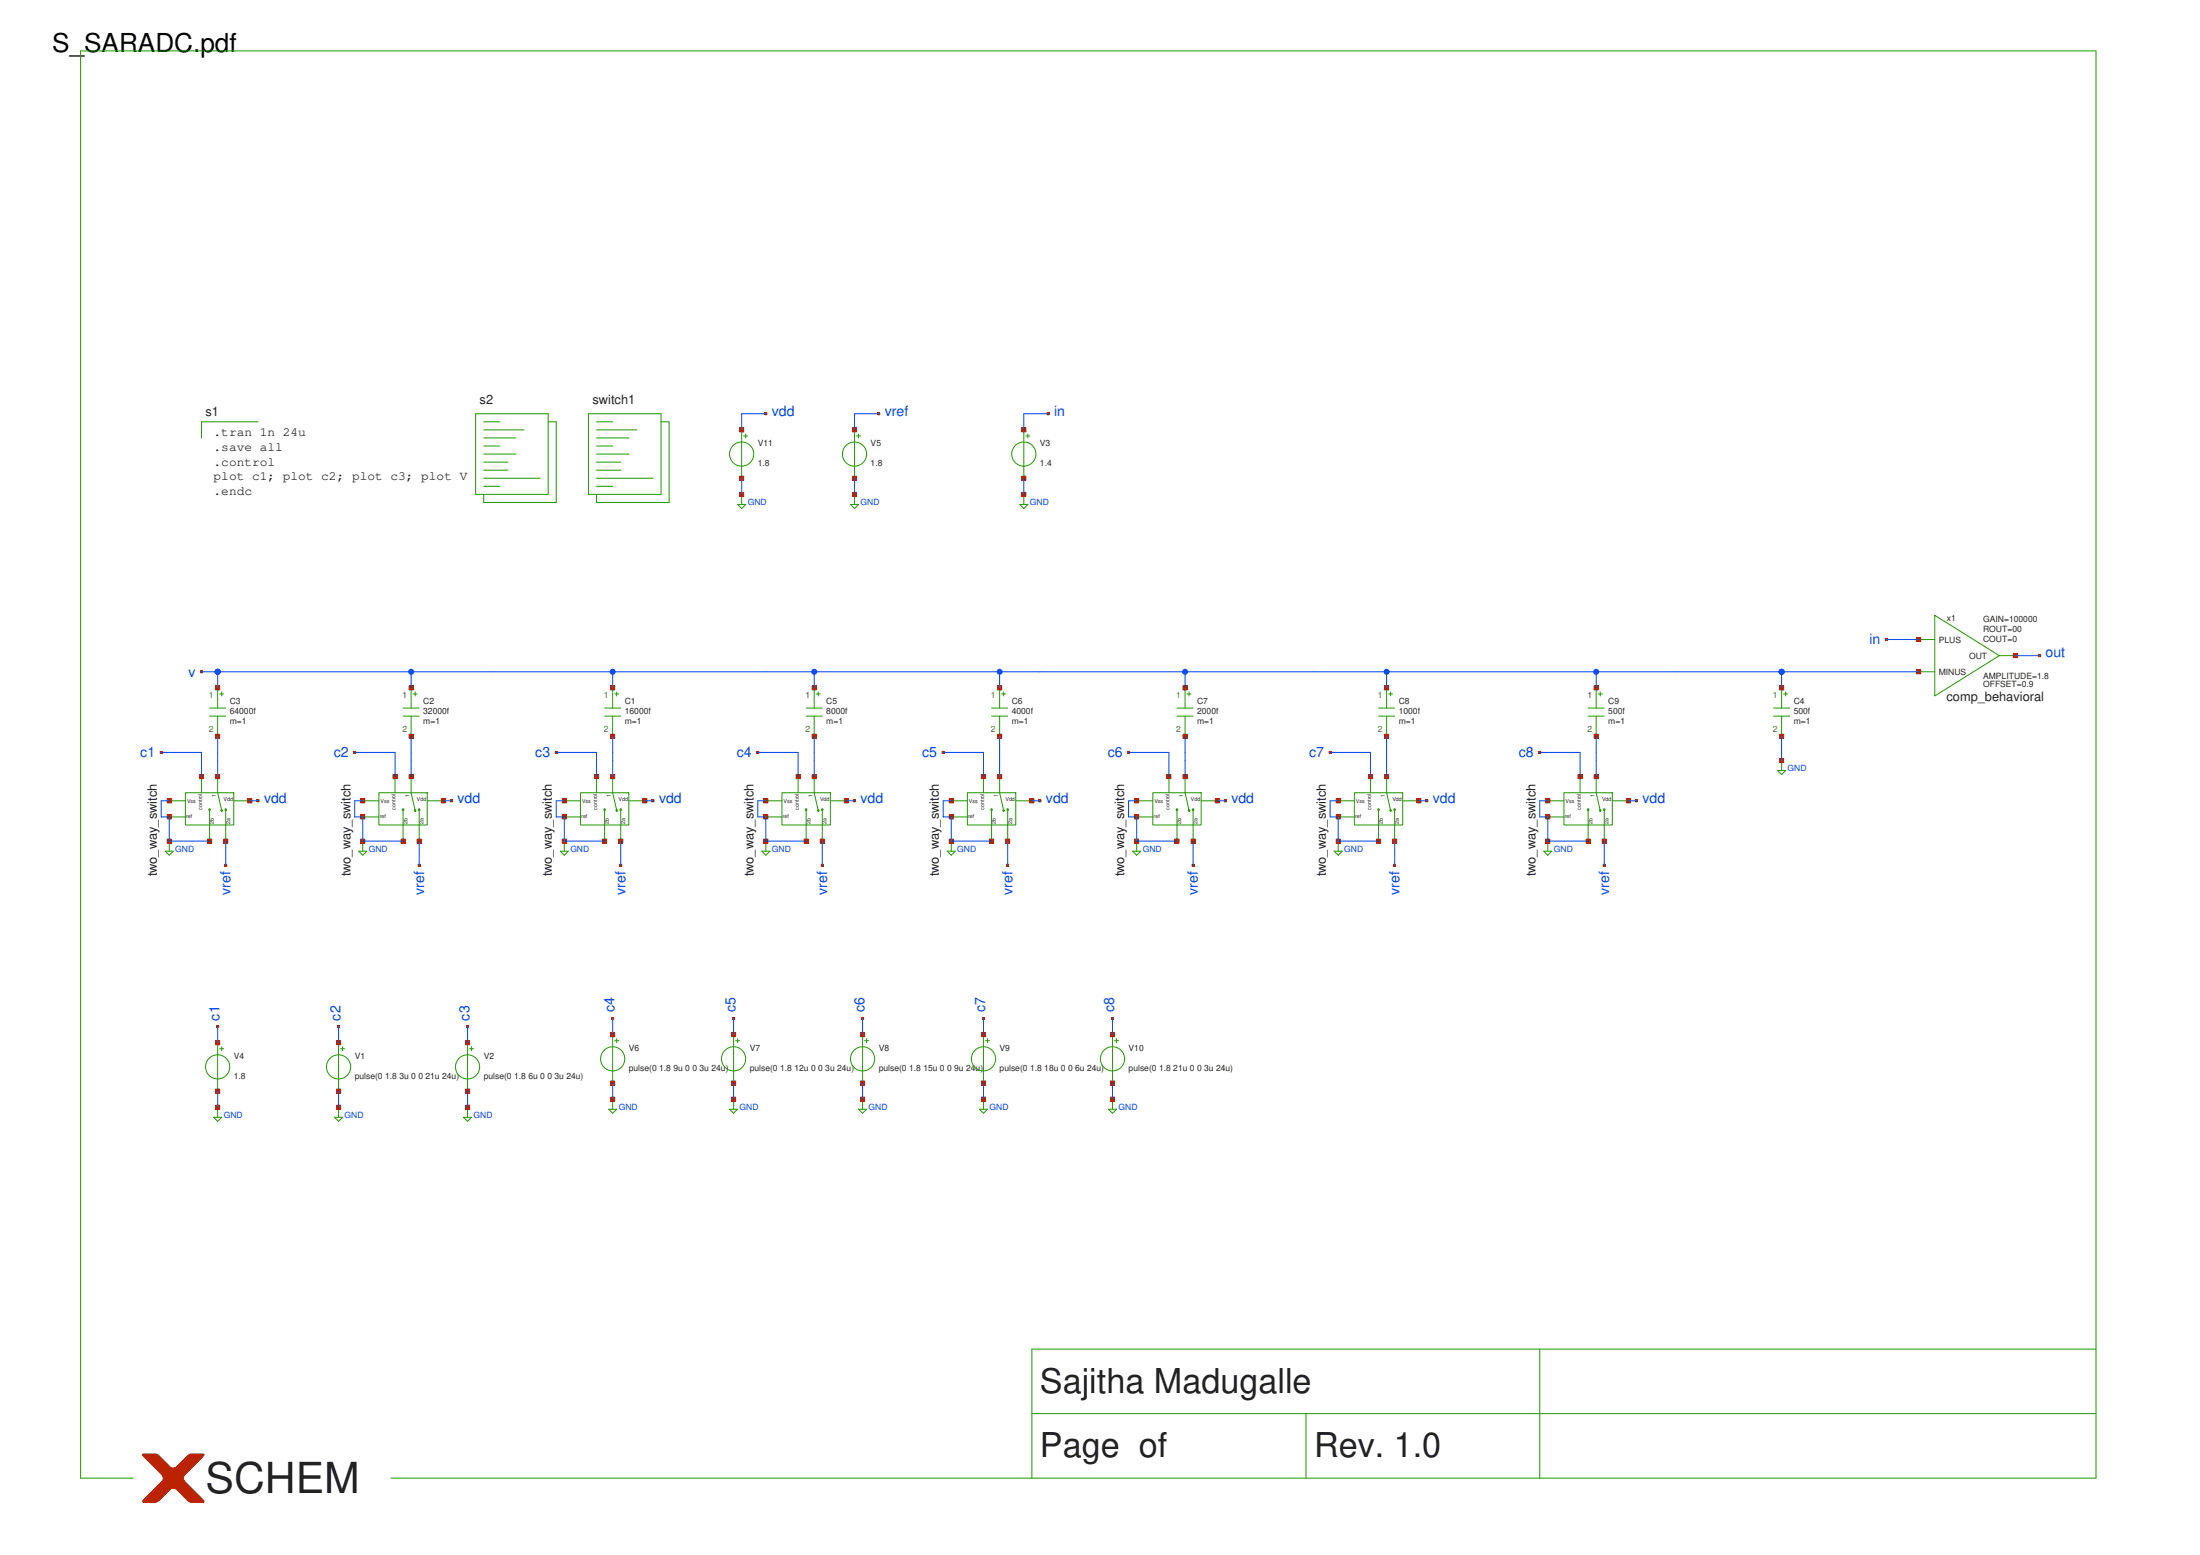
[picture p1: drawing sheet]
<svg xmlns="http://www.w3.org/2000/svg" width="297mm" height="210mm" viewBox="0 0 297 210" stroke-linecap="round" stroke-linejoin="round" font-family="sans-serif">
<g fill="none" stroke="#229800" stroke-width=".14">
<path d="M34.8 56.9h-7.6v2.2M64.2 55.9h9.8v10.8h-9.8zM65.3 56.9h2.2M65.3 59.1h4.4M65.3 58h5.4M74 56.9h1.1v10.9h-9.8v-1.1M79.5 55.9h9.8v10.8h-9.8zM80.5 56.9h2.2M80.5 59.1h4.4M80.5 58h5.5M89.3 56.9h1v10.9h-9.8v-1.1M100.1 58v6.6"/>
<path d="M100.4 58.8h.6M100.7 58.6v.5M115.4 58v6.6M115.6 58.8h.6M115.9 58.6v.5M138.2 58v6.6M138.5 58.8h.5M138.8 58.6v.5M65.3 60.2h2.2M65.3 61.3h4.4M65.3 62.4h3.3M65.3 63.5h3.3"/>
<path d="M65.3 64.6h7.6M65.3 65.6h2.2M80.5 60.2h2.2M80.5 61.3h4.4M80.5 62.4h3.3M80.5 63.5h3.3M80.5 64.6h7.7M80.5 65.6h2.2M99.6 68.1h1.1l-.6 .5zM100.1 66.7v1.4M114.8 68.1h1.1l-.5 .5zM115.4 66.7v1.4"/>
<path d="M137.7 68.1h1.1l-.6 .5zM138.2 66.7v1.4M28.3 95.6h2.2M28.3 96.7h2.2M29.4 92.9v2.7M29.4 96.7v2.7M29.7 93.7h.5M29.9 93.4v.5M54.4 95.6h2.2M54.4 96.7h2.2M55.5 92.9v2.7M55.5 96.7v2.7"/>
<path d="M55.8 93.7h.5M56.1 93.4v.5M81.6 95.6h2.2M81.6 96.7h2.2M82.7 92.9v2.7M82.7 96.7v2.7M83 93.7h.5M83.3 93.4v.5M108.8 95.6h2.2M108.8 96.7h2.2M109.9 92.9v2.7M109.9 96.7v2.7"/>
<path d="M110.2 93.7h.5M110.5 93.4v.5M133.9 95.6h2.2M133.9 96.7h2.2M135 92.9v2.7M135 96.7v2.7M135.2 93.7h.6M135.5 93.4v.5M158.9 95.6h2.2M158.9 96.7h2.2M160 92.9v2.7M160 96.7v2.7"/>
<path d="M160.3 93.7h.5M160.5 93.4v.5M186.1 95.6h2.2M186.1 96.7h2.2M187.2 92.9v2.7M187.2 96.7v2.7M187.5 93.7h.5M187.8 93.4v.5M214.4 95.6h2.2M214.4 96.7h2.2M215.5 92.9v2.7M215.5 96.7v2.7"/>
<path d="M215.8 93.7h.5M216.1 93.4v.5M239.5 95.6h2.1M239.5 96.7h2.1M240.5 92.9v2.7M240.5 96.7v2.7M240.8 93.7h.6M241.1 93.4v.5M259.1 86.3h2.1M259.1 90.7h2.1M261.2 83.1l8.7 5.4-8.7 5.4zM269.9 88.5h2.2"/>
<path d="M22.3 114.9h1.1l-.5 .5zM22.9 108.1h2.1M22.9 110.3h2.1M22.9 113.5v1.4M25 107h6.6v4.4h-6.6zM27.2 104.8v2.2M28.3 109.2v4.3M29.4 104.8v2.2l.5 2.4M30.5 109.2v4.3M31.6 108.1h2.1M48.4 114.9h1.1l-.5 .5zM49 108.1h2.2"/>
<path d="M49 110.3h2.2M49 113.5v1.4M51.2 107h6.5v4.4h-6.5zM53.3 104.8v2.2M54.4 109.2v4.3M55.5 104.8v2.2l.6 2.4M56.6 109.2v4.3M57.7 108.1h2.2M75.6 114.9h1.1l-.5 .5zM76.2 108.1h2.2M76.2 110.3h2.2M76.2 113.5v1.4"/>
<path d="M78.4 107h6.5v4.4h-6.5zM80.5 104.8v2.2M81.6 109.2v4.3M82.7 104.8v2.2l.6 2.4M83.8 109.2v4.3M84.9 108.1h2.2M102.9 114.9h1l-.5 .5zM103.4 108.1h2.2M103.4 110.3h2.2M103.4 113.5v1.4M105.6 107h6.5v4.4h-6.5zM107.8 104.8v2.2"/>
<path d="M108.8 109.2v4.3M109.9 104.8v2.2l.6 2.4M111 109.2v4.3M112.1 108.1h2.2M127.9 114.9h1.1l-.6 .5zM128.4 108.1h2.2M128.4 110.3h2.2M128.4 113.5v1.4M130.6 107h6.5v4.4h-6.5zM132.8 104.8v2.2M133.9 109.2v4.3M135 104.8v2.2l.5 2.4"/>
<path d="M136.1 109.2v4.3M137.1 108.1h2.2M152.9 114.9h1.1l-.5 .5zM153.5 108.1h2.1M153.5 110.3h2.1M153.5 113.5v1.4M155.6 107h6.6v4.4h-6.6zM157.8 104.8v2.2M158.9 109.2v4.3M160 104.8v2.2l.5 2.4M161.1 109.2v4.3M162.2 108.1h2.2"/>
<path d="M180.1 114.9h1.1l-.5 .5zM180.7 108.1h2.2M180.7 110.3h2.2M180.7 113.5v1.4M182.9 107h6.5v4.4h-6.5zM185 104.8v2.2M186.1 109.2v4.3M187.2 104.8v2.2l.6 2.4M188.3 109.2v4.3M189.4 108.1h2.2M208.4 114.9h1.1l-.5 .5zM209 108.1h2.2"/>
<path d="M209 110.3h2.2M209 113.5v1.4M211.2 107h6.5v4.4h-6.5zM213.3 104.8v2.2M214.4 109.2v4.3M215.5 104.8v2.2l.6 2.4M216.6 109.2v4.3M217.7 108.1h2.2M240 104h1.1l-.6 .6zM240.5 102.7v1.3M82.7 139.7v6.5M99 139.7v6.5"/>
<path d="M116.5 139.7v6.5M132.8 139.7v6.5M150.2 139.7v6.5M28.8 150.8h1.1l-.5 .6zM29.4 140.8v6.5M29.4 149.5v1.3M29.7 141.6h.5M29.9 141.3v.5M45.2 150.8h1.1l-.6 .6zM45.7 140.8v6.5M45.7 149.5v1.3M46 141.6h.5"/>
<path d="M46.3 141.3v.5M62.6 150.8h1.1l-.6 .6zM63.1 140.8v6.5M63.1 149.5v1.3M63.4 141.6h.5M63.7 141.3v.5M82.2 149.7h1.1l-.6 .6zM82.7 148.4v1.3M83 140.5h.5M83.3 140.2v.6M98.5 149.7h1.1l-.6 .6zM99 148.4v1.3"/>
<path d="M99.3 140.5h.6M99.6 140.2v.6M115.9 149.7h1.1l-.5 .6zM116.5 148.4v1.3M116.7 140.5h.6M117 140.2v.6M132.2 149.7h1.1l-.5 .6zM132.8 148.4v1.3M133.1 140.5h.5M133.3 140.2v.6M149.7 149.7h1.1l-.6 .6zM150.2 148.4v1.3"/>
<path d="M150.5 140.5h.5M150.8 140.2v.6M18 199.5h-7.1v-192.6h272.1v192.6h-230.2M139.3 190.8h143.7M176.3 190.8v8.7M207.9 182.1v17.4M283 182.1h-143.7v17.4"/>
<circle cx="100.1" cy="61.3" r="1.63"/>
<circle cx="115.4" cy="61.3" r="1.63"/>
<circle cx="138.2" cy="61.3" r="1.63"/>
<circle cx="28.3" cy="109.3" r=".11"/>
<circle cx="29.9" cy="109.4" r=".11"/>
<circle cx="30.5" cy="109.3" r=".11"/>
<circle cx="54.4" cy="109.3" r=".11"/>
<circle cx="56.1" cy="109.4" r=".11"/>
<circle cx="56.6" cy="109.3" r=".11"/>
<circle cx="81.6" cy="109.3" r=".11"/>
<circle cx="83.3" cy="109.4" r=".11"/>
<circle cx="83.8" cy="109.3" r=".11"/>
<circle cx="108.8" cy="109.3" r=".11"/>
<circle cx="110.5" cy="109.4" r=".11"/>
<circle cx="111" cy="109.3" r=".11"/>
<circle cx="133.9" cy="109.3" r=".11"/>
<circle cx="135.5" cy="109.4" r=".11"/>
<circle cx="136.1" cy="109.3" r=".11"/>
<circle cx="158.9" cy="109.3" r=".11"/>
<circle cx="160.5" cy="109.4" r=".11"/>
<circle cx="161.1" cy="109.3" r=".11"/>
<circle cx="186.1" cy="109.3" r=".11"/>
<circle cx="187.8" cy="109.4" r=".11"/>
<circle cx="188.3" cy="109.3" r=".11"/>
<circle cx="214.4" cy="109.3" r=".11"/>
<circle cx="216.1" cy="109.4" r=".11"/>
<circle cx="216.6" cy="109.3" r=".11"/>
<circle cx="29.4" cy="144" r="1.63"/>
<circle cx="45.7" cy="144" r="1.63"/>
<circle cx="63.1" cy="144" r="1.63"/>
<circle cx="82.7" cy="142.9" r="1.63"/>
<circle cx="99" cy="142.9" r="1.63"/>
<circle cx="116.5" cy="142.9" r="1.63"/>
<circle cx="132.8" cy="142.9" r="1.63"/>
<circle cx="150.2" cy="142.9" r="1.63"/>
</g>
<path d="M258.8 86.1h.5v.5h-.5z" fill="none" stroke="#ba2200" stroke-width=".14"/>
<path d="M258.8 86.1h.5v.5h-.5z" fill="#ba2200"/>
<path d="M258.8 90.4h.5v.6h-.5z" fill="none" stroke="#ba2200" stroke-width=".14"/>
<path d="M258.8 90.4h.5v.6h-.5z" fill="#ba2200"/>
<path d="M271.8 88.2h.6v.6h-.6z" fill="none" stroke="#ba2200" stroke-width=".14"/>
<path d="M271.8 88.2h.6v.6h-.6z" fill="#ba2200"/>
<path d="M275.2 88.4h.3v.2h-.3z" fill="none" stroke="#ba2200" stroke-width=".14"/>
<path d="M275.2 88.4h.3v.2h-.3z" fill="#ba2200"/>
<path d="M138 57.8h.5v.5h-.5z" fill="none" stroke="#ba2200" stroke-width=".14"/>
<path d="M138 57.8h.5v.5h-.5z" fill="#ba2200"/>
<path d="M138 64.3h.5v.5h-.5z" fill="none" stroke="#ba2200" stroke-width=".14"/>
<path d="M138 64.3h.5v.5h-.5z" fill="#ba2200"/>
<path d="M29.1 140.5h.6v.5h-.6z" fill="none" stroke="#ba2200" stroke-width=".14"/>
<path d="M29.1 140.5h.6v.5h-.6z" fill="#ba2200"/>
<path d="M29.1 147h.6v.6h-.6z" fill="none" stroke="#ba2200" stroke-width=".14"/>
<path d="M29.1 147h.6v.6h-.6z" fill="#ba2200"/>
<path d="M138 66.5h.5v.5h-.5z" fill="none" stroke="#ba2200" stroke-width=".14"/>
<path d="M138 66.5h.5v.5h-.5z" fill="#ba2200"/>
<path d="M29.1 149.2h.6v.5h-.6z" fill="none" stroke="#ba2200" stroke-width=".14"/>
<path d="M29.1 149.2h.6v.5h-.6z" fill="#ba2200"/>
<path d="M254.6 86.2h.2v.3h-.2z" fill="none" stroke="#ba2200" stroke-width=".14"/>
<path d="M254.6 86.2h.2v.3h-.2z" fill="#ba2200"/>
<path d="M55.2 92.6h.6v.5h-.6z" fill="none" stroke="#ba2200" stroke-width=".14"/>
<path d="M55.2 92.6h.6v.5h-.6z" fill="#ba2200"/>
<path d="M55.2 99.1h.6v.6h-.6z" fill="none" stroke="#ba2200" stroke-width=".14"/>
<path d="M55.2 99.1h.6v.6h-.6z" fill="#ba2200"/>
<path d="M29.1 92.6h.6v.5h-.6z" fill="none" stroke="#ba2200" stroke-width=".14"/>
<path d="M29.1 92.6h.6v.5h-.6z" fill="#ba2200"/>
<path d="M29.1 99.1h.6v.6h-.6z" fill="none" stroke="#ba2200" stroke-width=".14"/>
<path d="M29.1 99.1h.6v.6h-.6z" fill="#ba2200"/>
<path d="M240.3 92.6h.5v.5h-.5z" fill="none" stroke="#ba2200" stroke-width=".14"/>
<path d="M240.3 92.6h.5v.5h-.5z" fill="#ba2200"/>
<path d="M240.3 99.1h.5v.6h-.5z" fill="none" stroke="#ba2200" stroke-width=".14"/>
<path d="M240.3 99.1h.5v.6h-.5z" fill="#ba2200"/>
<path d="M141.4 55.7h.2v.3h-.2z" fill="none" stroke="#ba2200" stroke-width=".14"/>
<path d="M141.4 55.7h.2v.3h-.2z" fill="#ba2200"/>
<path d="M29.3 138.4h.2v.3h-.2z" fill="none" stroke="#ba2200" stroke-width=".14"/>
<path d="M29.3 138.4h.2v.3h-.2z" fill="#ba2200"/>
<path d="M21.6 101.4h.3v.3h-.3z" fill="none" stroke="#ba2200" stroke-width=".14"/>
<path d="M21.6 101.4h.3v.3h-.3z" fill="#ba2200"/>
<path d="M45.4 140.5h.6v.5h-.6z" fill="none" stroke="#ba2200" stroke-width=".14"/>
<path d="M45.4 140.5h.6v.5h-.6z" fill="#ba2200"/>
<path d="M45.4 147h.6v.6h-.6z" fill="none" stroke="#ba2200" stroke-width=".14"/>
<path d="M45.4 147h.6v.6h-.6z" fill="#ba2200"/>
<path d="M45.4 149.2h.6v.5h-.6z" fill="none" stroke="#ba2200" stroke-width=".14"/>
<path d="M45.4 149.2h.6v.5h-.6z" fill="#ba2200"/>
<path d="M45.6 138.4h.2v.3h-.2z" fill="none" stroke="#ba2200" stroke-width=".14"/>
<path d="M45.6 138.4h.2v.3h-.2z" fill="#ba2200"/>
<path d="M47.8 101.4h.2v.3h-.2z" fill="none" stroke="#ba2200" stroke-width=".14"/>
<path d="M47.8 101.4h.2v.3h-.2z" fill="#ba2200"/>
<path d="M62.9 140.5h.5v.5h-.5z" fill="none" stroke="#ba2200" stroke-width=".14"/>
<path d="M62.9 140.5h.5v.5h-.5z" fill="#ba2200"/>
<path d="M62.9 147h.5v.6h-.5z" fill="none" stroke="#ba2200" stroke-width=".14"/>
<path d="M62.9 147h.5v.6h-.5z" fill="#ba2200"/>
<path d="M62.9 149.2h.5v.5h-.5z" fill="none" stroke="#ba2200" stroke-width=".14"/>
<path d="M62.9 149.2h.5v.5h-.5z" fill="#ba2200"/>
<path d="M63 138.4h.3v.3h-.3z" fill="none" stroke="#ba2200" stroke-width=".14"/>
<path d="M63 138.4h.3v.3h-.3z" fill="#ba2200"/>
<path d="M115.1 57.8h.5v.5h-.5z" fill="none" stroke="#ba2200" stroke-width=".14"/>
<path d="M115.1 57.8h.5v.5h-.5z" fill="#ba2200"/>
<path d="M115.1 64.3h.5v.5h-.5z" fill="none" stroke="#ba2200" stroke-width=".14"/>
<path d="M115.1 64.3h.5v.5h-.5z" fill="#ba2200"/>
<path d="M115.1 66.5h.5v.5h-.5z" fill="none" stroke="#ba2200" stroke-width=".14"/>
<path d="M115.1 66.5h.5v.5h-.5z" fill="#ba2200"/>
<path d="M118.5 55.7h.3v.3h-.3z" fill="none" stroke="#ba2200" stroke-width=".14"/>
<path d="M118.5 55.7h.3v.3h-.3z" fill="#ba2200"/>
<path d="M27.1 90.5h.2v.3h-.2z" fill="none" stroke="#ba2200" stroke-width=".14"/>
<path d="M27.1 90.5h.2v.3h-.2z" fill="#ba2200"/>
<path d="M240.3 102.4h.5v.5h-.5z" fill="none" stroke="#ba2200" stroke-width=".14"/>
<path d="M240.3 102.4h.5v.5h-.5z" fill="#ba2200"/>
<path d="M82.4 139.4h.6v.5h-.6z" fill="none" stroke="#ba2200" stroke-width=".14"/>
<path d="M82.4 139.4h.6v.5h-.6z" fill="#ba2200"/>
<path d="M82.4 145.9h.6v.6h-.6z" fill="none" stroke="#ba2200" stroke-width=".14"/>
<path d="M82.4 145.9h.6v.6h-.6z" fill="#ba2200"/>
<path d="M82.4 148.1h.6v.5h-.6z" fill="none" stroke="#ba2200" stroke-width=".14"/>
<path d="M82.4 148.1h.6v.5h-.6z" fill="#ba2200"/>
<path d="M82.6 137.3h.3v.3h-.3z" fill="none" stroke="#ba2200" stroke-width=".14"/>
<path d="M82.6 137.3h.3v.3h-.3z" fill="#ba2200"/>
<path d="M98.8 139.4h.5v.5h-.5z" fill="none" stroke="#ba2200" stroke-width=".14"/>
<path d="M98.8 139.4h.5v.5h-.5z" fill="#ba2200"/>
<path d="M98.8 145.9h.5v.6h-.5z" fill="none" stroke="#ba2200" stroke-width=".14"/>
<path d="M98.8 145.9h.5v.6h-.5z" fill="#ba2200"/>
<path d="M98.8 148.1h.5v.5h-.5z" fill="none" stroke="#ba2200" stroke-width=".14"/>
<path d="M98.8 148.1h.5v.5h-.5z" fill="#ba2200"/>
<path d="M98.9 137.3h.3v.3h-.3z" fill="none" stroke="#ba2200" stroke-width=".14"/>
<path d="M98.9 137.3h.3v.3h-.3z" fill="#ba2200"/>
<path d="M116.2 139.4h.5v.5h-.5z" fill="none" stroke="#ba2200" stroke-width=".14"/>
<path d="M116.2 139.4h.5v.5h-.5z" fill="#ba2200"/>
<path d="M116.2 145.9h.5v.6h-.5z" fill="none" stroke="#ba2200" stroke-width=".14"/>
<path d="M116.2 145.9h.5v.6h-.5z" fill="#ba2200"/>
<path d="M116.2 148.1h.5v.5h-.5z" fill="none" stroke="#ba2200" stroke-width=".14"/>
<path d="M116.2 148.1h.5v.5h-.5z" fill="#ba2200"/>
<path d="M116.3 137.3h.3v.3h-.3z" fill="none" stroke="#ba2200" stroke-width=".14"/>
<path d="M116.3 137.3h.3v.3h-.3z" fill="#ba2200"/>
<path d="M132.5 139.4h.6v.5h-.6z" fill="none" stroke="#ba2200" stroke-width=".14"/>
<path d="M132.5 139.4h.6v.5h-.6z" fill="#ba2200"/>
<path d="M132.5 145.9h.6v.6h-.6z" fill="none" stroke="#ba2200" stroke-width=".14"/>
<path d="M132.5 145.9h.6v.6h-.6z" fill="#ba2200"/>
<path d="M132.5 148.1h.6v.5h-.6z" fill="none" stroke="#ba2200" stroke-width=".14"/>
<path d="M132.5 148.1h.6v.5h-.6z" fill="#ba2200"/>
<path d="M132.7 137.3h.2v.3h-.2z" fill="none" stroke="#ba2200" stroke-width=".14"/>
<path d="M132.7 137.3h.2v.3h-.2z" fill="#ba2200"/>
<path d="M149.9 139.4h.6v.5h-.6z" fill="none" stroke="#ba2200" stroke-width=".14"/>
<path d="M149.9 139.4h.6v.5h-.6z" fill="#ba2200"/>
<path d="M149.9 145.9h.6v.6h-.6z" fill="none" stroke="#ba2200" stroke-width=".14"/>
<path d="M149.9 145.9h.6v.6h-.6z" fill="#ba2200"/>
<path d="M149.9 148.1h.6v.5h-.6z" fill="none" stroke="#ba2200" stroke-width=".14"/>
<path d="M149.9 148.1h.6v.5h-.6z" fill="#ba2200"/>
<path d="M150.1 137.3h.2v.3h-.2z" fill="none" stroke="#ba2200" stroke-width=".14"/>
<path d="M150.1 137.3h.2v.3h-.2z" fill="#ba2200"/>
<path d="M29.1 104.6h.6v.5h-.6z" fill="none" stroke="#ba2200" stroke-width=".14"/>
<path d="M29.1 104.6h.6v.5h-.6z" fill="#ba2200"/>
<path d="M33.5 107.8h.5v.6h-.5z" fill="none" stroke="#ba2200" stroke-width=".14"/>
<path d="M33.5 107.8h.5v.6h-.5z" fill="#ba2200"/>
<path d="M26.9 104.6h.6v.5h-.6z" fill="none" stroke="#ba2200" stroke-width=".14"/>
<path d="M26.9 104.6h.6v.5h-.6z" fill="#ba2200"/>
<path d="M22.6 110h.5v.5h-.5z" fill="none" stroke="#ba2200" stroke-width=".14"/>
<path d="M22.6 110h.5v.5h-.5z" fill="#ba2200"/>
<path d="M30.2 113.3h.5v.5h-.5z" fill="none" stroke="#ba2200" stroke-width=".14"/>
<path d="M30.2 113.3h.5v.5h-.5z" fill="#ba2200"/>
<path d="M28 113.3h.6v.5h-.6z" fill="none" stroke="#ba2200" stroke-width=".14"/>
<path d="M28 113.3h.6v.5h-.6z" fill="#ba2200"/>
<path d="M22.6 107.8h.5v.6h-.5z" fill="none" stroke="#ba2200" stroke-width=".14"/>
<path d="M22.6 107.8h.5v.6h-.5z" fill="#ba2200"/>
<path d="M99.9 57.8h.5v.5h-.5z" fill="none" stroke="#ba2200" stroke-width=".14"/>
<path d="M99.9 57.8h.5v.5h-.5z" fill="#ba2200"/>
<path d="M99.9 64.3h.5v.5h-.5z" fill="none" stroke="#ba2200" stroke-width=".14"/>
<path d="M99.9 64.3h.5v.5h-.5z" fill="#ba2200"/>
<path d="M99.9 66.5h.5v.5h-.5z" fill="none" stroke="#ba2200" stroke-width=".14"/>
<path d="M99.9 66.5h.5v.5h-.5z" fill="#ba2200"/>
<path d="M103.3 55.7h.2v.3h-.2z" fill="none" stroke="#ba2200" stroke-width=".14"/>
<path d="M103.3 55.7h.2v.3h-.2z" fill="#ba2200"/>
<path d="M34.7 108h.3v.2h-.3z" fill="none" stroke="#ba2200" stroke-width=".14"/>
<path d="M34.7 108h.3v.2h-.3z" fill="#ba2200"/>
<path d="M30.3 116.7h.3v.2h-.3z" fill="none" stroke="#ba2200" stroke-width=".14"/>
<path d="M30.3 116.7h.3v.2h-.3z" fill="#ba2200"/>
<path d="M55.2 104.6h.6v.5h-.6z" fill="none" stroke="#ba2200" stroke-width=".14"/>
<path d="M55.2 104.6h.6v.5h-.6z" fill="#ba2200"/>
<path d="M59.6 107.8h.5v.6h-.5z" fill="none" stroke="#ba2200" stroke-width=".14"/>
<path d="M59.6 107.8h.5v.6h-.5z" fill="#ba2200"/>
<path d="M53.1 104.6h.5v.5h-.5z" fill="none" stroke="#ba2200" stroke-width=".14"/>
<path d="M53.1 104.6h.5v.5h-.5z" fill="#ba2200"/>
<path d="M48.7 110h.6v.5h-.6z" fill="none" stroke="#ba2200" stroke-width=".14"/>
<path d="M48.7 110h.6v.5h-.6z" fill="#ba2200"/>
<path d="M56.3 113.3h.6v.5h-.6z" fill="none" stroke="#ba2200" stroke-width=".14"/>
<path d="M56.3 113.3h.6v.5h-.6z" fill="#ba2200"/>
<path d="M54.1 113.3h.6v.5h-.6z" fill="none" stroke="#ba2200" stroke-width=".14"/>
<path d="M54.1 113.3h.6v.5h-.6z" fill="#ba2200"/>
<path d="M48.7 107.8h.6v.6h-.6z" fill="none" stroke="#ba2200" stroke-width=".14"/>
<path d="M48.7 107.8h.6v.6h-.6z" fill="#ba2200"/>
<path d="M60.8 108h.3v.2h-.3z" fill="none" stroke="#ba2200" stroke-width=".14"/>
<path d="M60.8 108h.3v.2h-.3z" fill="#ba2200"/>
<path d="M56.5 116.7h.2v.2h-.2z" fill="none" stroke="#ba2200" stroke-width=".14"/>
<path d="M56.5 116.7h.2v.2h-.2z" fill="#ba2200"/>
<path d="M82.4 92.6h.6v.5h-.6z" fill="none" stroke="#ba2200" stroke-width=".14"/>
<path d="M82.4 92.6h.6v.5h-.6z" fill="#ba2200"/>
<path d="M82.4 99.1h.6v.6h-.6z" fill="none" stroke="#ba2200" stroke-width=".14"/>
<path d="M82.4 99.1h.6v.6h-.6z" fill="#ba2200"/>
<path d="M75 101.4h.2v.3h-.2z" fill="none" stroke="#ba2200" stroke-width=".14"/>
<path d="M75 101.4h.2v.3h-.2z" fill="#ba2200"/>
<path d="M82.4 104.6h.6v.5h-.6z" fill="none" stroke="#ba2200" stroke-width=".14"/>
<path d="M82.4 104.6h.6v.5h-.6z" fill="#ba2200"/>
<path d="M86.8 107.8h.5v.6h-.5z" fill="none" stroke="#ba2200" stroke-width=".14"/>
<path d="M86.8 107.8h.5v.6h-.5z" fill="#ba2200"/>
<path d="M80.3 104.6h.5v.5h-.5z" fill="none" stroke="#ba2200" stroke-width=".14"/>
<path d="M80.3 104.6h.5v.5h-.5z" fill="#ba2200"/>
<path d="M75.9 110h.6v.5h-.6z" fill="none" stroke="#ba2200" stroke-width=".14"/>
<path d="M75.9 110h.6v.5h-.6z" fill="#ba2200"/>
<path d="M83.5 113.3h.6v.5h-.6z" fill="none" stroke="#ba2200" stroke-width=".14"/>
<path d="M83.5 113.3h.6v.5h-.6z" fill="#ba2200"/>
<path d="M81.4 113.3h.5v.5h-.5z" fill="none" stroke="#ba2200" stroke-width=".14"/>
<path d="M81.4 113.3h.5v.5h-.5z" fill="#ba2200"/>
<path d="M75.9 107.8h.6v.6h-.6z" fill="none" stroke="#ba2200" stroke-width=".14"/>
<path d="M75.9 107.8h.6v.6h-.6z" fill="#ba2200"/>
<path d="M88 108h.3v.2h-.3z" fill="none" stroke="#ba2200" stroke-width=".14"/>
<path d="M88 108h.3v.2h-.3z" fill="#ba2200"/>
<path d="M83.7 116.7h.2v.2h-.2z" fill="none" stroke="#ba2200" stroke-width=".14"/>
<path d="M83.7 116.7h.2v.2h-.2z" fill="#ba2200"/>
<path d="M109.7 92.6h.5v.5h-.5z" fill="none" stroke="#ba2200" stroke-width=".14"/>
<path d="M109.7 92.6h.5v.5h-.5z" fill="#ba2200"/>
<path d="M109.7 99.1h.5v.6h-.5z" fill="none" stroke="#ba2200" stroke-width=".14"/>
<path d="M109.7 99.1h.5v.6h-.5z" fill="#ba2200"/>
<path d="M102.2 101.4h.3v.3h-.3z" fill="none" stroke="#ba2200" stroke-width=".14"/>
<path d="M102.2 101.4h.2v.3h-.2z" fill="#ba2200"/>
<path d="M109.7 104.6h.5v.5h-.5z" fill="none" stroke="#ba2200" stroke-width=".14"/>
<path d="M109.7 104.6h.5v.5h-.5z" fill="#ba2200"/>
<path d="M114 107.8h.6v.6h-.6z" fill="none" stroke="#ba2200" stroke-width=".14"/>
<path d="M114 107.8h.6v.6h-.6z" fill="#ba2200"/>
<path d="M107.5 104.6h.5v.5h-.5z" fill="none" stroke="#ba2200" stroke-width=".14"/>
<path d="M107.5 104.6h.5v.5h-.5z" fill="#ba2200"/>
<path d="M103.1 110h.6v.5h-.6z" fill="none" stroke="#ba2200" stroke-width=".14"/>
<path d="M103.1 110h.6v.5h-.6z" fill="#ba2200"/>
<path d="M110.7 113.3h.6v.5h-.6z" fill="none" stroke="#ba2200" stroke-width=".14"/>
<path d="M110.7 113.3h.6v.5h-.6z" fill="#ba2200"/>
<path d="M108.6 113.3h.5v.5h-.5z" fill="none" stroke="#ba2200" stroke-width=".14"/>
<path d="M108.6 113.3h.5v.5h-.5z" fill="#ba2200"/>
<path d="M103.1 107.8h.6v.6h-.6z" fill="none" stroke="#ba2200" stroke-width=".14"/>
<path d="M103.1 107.8h.6v.6h-.6z" fill="#ba2200"/>
<path d="M115.2 108h.3v.2h-.3z" fill="none" stroke="#ba2200" stroke-width=".14"/>
<path d="M115.2 108h.3v.2h-.3z" fill="#ba2200"/>
<path d="M110.9 116.7h.3v.2h-.3z" fill="none" stroke="#ba2200" stroke-width=".14"/>
<path d="M110.9 116.7h.3v.2h-.3z" fill="#ba2200"/>
<path d="M134.7 92.6h.5v.5h-.5z" fill="none" stroke="#ba2200" stroke-width=".14"/>
<path d="M134.7 92.6h.5v.5h-.5z" fill="#ba2200"/>
<path d="M134.7 99.1h.5v.6h-.5z" fill="none" stroke="#ba2200" stroke-width=".14"/>
<path d="M134.7 99.1h.5v.6h-.5z" fill="#ba2200"/>
<path d="M127.2 101.4h.3v.3h-.3z" fill="none" stroke="#ba2200" stroke-width=".14"/>
<path d="M127.2 101.4h.3v.3h-.3z" fill="#ba2200"/>
<path d="M134.7 104.6h.5v.5h-.5z" fill="none" stroke="#ba2200" stroke-width=".14"/>
<path d="M134.7 104.6h.5v.5h-.5z" fill="#ba2200"/>
<path d="M139 107.8h.6v.6h-.6z" fill="none" stroke="#ba2200" stroke-width=".14"/>
<path d="M139 107.8h.6v.6h-.6z" fill="#ba2200"/>
<path d="M132.5 104.6h.6v.5h-.6z" fill="none" stroke="#ba2200" stroke-width=".14"/>
<path d="M132.5 104.6h.6v.5h-.6z" fill="#ba2200"/>
<path d="M128.2 110h.5v.5h-.5z" fill="none" stroke="#ba2200" stroke-width=".14"/>
<path d="M128.2 110h.5v.5h-.5z" fill="#ba2200"/>
<path d="M135.8 113.3h.5v.5h-.5z" fill="none" stroke="#ba2200" stroke-width=".14"/>
<path d="M135.8 113.3h.5v.5h-.5z" fill="#ba2200"/>
<path d="M133.6 113.3h.6v.5h-.6z" fill="none" stroke="#ba2200" stroke-width=".14"/>
<path d="M133.6 113.3h.6v.5h-.6z" fill="#ba2200"/>
<path d="M128.2 107.8h.5v.6h-.5z" fill="none" stroke="#ba2200" stroke-width=".14"/>
<path d="M128.2 107.8h.5v.6h-.5z" fill="#ba2200"/>
<path d="M140.3 108h.2v.2h-.2z" fill="none" stroke="#ba2200" stroke-width=".14"/>
<path d="M140.3 108h.2v.2h-.2z" fill="#ba2200"/>
<path d="M135.9 116.7h.3v.2h-.3z" fill="none" stroke="#ba2200" stroke-width=".14"/>
<path d="M135.9 116.7h.3v.2h-.3z" fill="#ba2200"/>
<path d="M159.7 92.6h.6v.5h-.6z" fill="none" stroke="#ba2200" stroke-width=".14"/>
<path d="M159.7 92.6h.6v.5h-.6z" fill="#ba2200"/>
<path d="M159.7 99.1h.6v.6h-.6z" fill="none" stroke="#ba2200" stroke-width=".14"/>
<path d="M159.7 99.1h.6v.6h-.6z" fill="#ba2200"/>
<path d="M152.2 101.4h.3v.3h-.3z" fill="none" stroke="#ba2200" stroke-width=".14"/>
<path d="M152.2 101.4h.3v.3h-.3z" fill="#ba2200"/>
<path d="M159.7 104.6h.6v.5h-.6z" fill="none" stroke="#ba2200" stroke-width=".14"/>
<path d="M159.7 104.6h.6v.5h-.6z" fill="#ba2200"/>
<path d="M164.1 107.8h.5v.6h-.5z" fill="none" stroke="#ba2200" stroke-width=".14"/>
<path d="M164.1 107.8h.5v.6h-.5z" fill="#ba2200"/>
<path d="M157.6 104.6h.5v.5h-.5z" fill="none" stroke="#ba2200" stroke-width=".14"/>
<path d="M157.6 104.6h.5v.5h-.5z" fill="#ba2200"/>
<path d="M153.2 110h.5v.5h-.5z" fill="none" stroke="#ba2200" stroke-width=".14"/>
<path d="M153.2 110h.5v.5h-.5z" fill="#ba2200"/>
<path d="M160.8 113.3h.6v.5h-.6z" fill="none" stroke="#ba2200" stroke-width=".14"/>
<path d="M160.8 113.3h.6v.5h-.6z" fill="#ba2200"/>
<path d="M158.6 113.3h.6v.5h-.6z" fill="none" stroke="#ba2200" stroke-width=".14"/>
<path d="M158.6 113.3h.6v.5h-.6z" fill="#ba2200"/>
<path d="M153.2 107.8h.5v.6h-.5z" fill="none" stroke="#ba2200" stroke-width=".14"/>
<path d="M153.2 107.8h.5v.6h-.5z" fill="#ba2200"/>
<path d="M165.3 108h.3v.2h-.3z" fill="none" stroke="#ba2200" stroke-width=".14"/>
<path d="M165.3 108h.3v.2h-.3z" fill="#ba2200"/>
<path d="M161 116.7h.2v.2h-.2z" fill="none" stroke="#ba2200" stroke-width=".14"/>
<path d="M161 116.7h.2v.2h-.2z" fill="#ba2200"/>
<path d="M186.9 92.6h.6v.5h-.6z" fill="none" stroke="#ba2200" stroke-width=".14"/>
<path d="M186.9 92.6h.6v.5h-.6z" fill="#ba2200"/>
<path d="M186.9 99.1h.6v.6h-.6z" fill="none" stroke="#ba2200" stroke-width=".14"/>
<path d="M186.9 99.1h.6v.6h-.6z" fill="#ba2200"/>
<path d="M179.5 101.4h.2v.3h-.2z" fill="none" stroke="#ba2200" stroke-width=".14"/>
<path d="M179.5 101.4h.2v.3h-.2z" fill="#ba2200"/>
<path d="M186.9 104.6h.6v.5h-.6z" fill="none" stroke="#ba2200" stroke-width=".14"/>
<path d="M186.9 104.6h.6v.5h-.6z" fill="#ba2200"/>
<path d="M191.3 107.8h.5v.6h-.5z" fill="none" stroke="#ba2200" stroke-width=".14"/>
<path d="M191.3 107.8h.5v.6h-.5z" fill="#ba2200"/>
<path d="M184.8 104.6h.5v.5h-.5z" fill="none" stroke="#ba2200" stroke-width=".14"/>
<path d="M184.8 104.6h.5v.5h-.5z" fill="#ba2200"/>
<path d="M180.4 110h.6v.5h-.6z" fill="none" stroke="#ba2200" stroke-width=".14"/>
<path d="M180.4 110h.6v.5h-.6z" fill="#ba2200"/>
<path d="M188 113.3h.6v.5h-.6z" fill="none" stroke="#ba2200" stroke-width=".14"/>
<path d="M188 113.3h.6v.5h-.6z" fill="#ba2200"/>
<path d="M185.9 113.3h.5v.5h-.5z" fill="none" stroke="#ba2200" stroke-width=".14"/>
<path d="M185.9 113.3h.5v.5h-.5z" fill="#ba2200"/>
<path d="M180.4 107.8h.6v.6h-.6z" fill="none" stroke="#ba2200" stroke-width=".14"/>
<path d="M180.4 107.8h.6v.6h-.6z" fill="#ba2200"/>
<path d="M192.5 108h.3v.2h-.3z" fill="none" stroke="#ba2200" stroke-width=".14"/>
<path d="M192.5 108h.3v.2h-.3z" fill="#ba2200"/>
<path d="M188.2 116.7h.2v.2h-.2z" fill="none" stroke="#ba2200" stroke-width=".14"/>
<path d="M188.2 116.7h.2v.2h-.2z" fill="#ba2200"/>
<path d="M215.2 92.6h.6v.5h-.6z" fill="none" stroke="#ba2200" stroke-width=".14"/>
<path d="M215.2 92.6h.6v.5h-.6z" fill="#ba2200"/>
<path d="M215.2 99.1h.6v.6h-.6z" fill="none" stroke="#ba2200" stroke-width=".14"/>
<path d="M215.2 99.1h.6v.6h-.6z" fill="#ba2200"/>
<path d="M207.8 101.4h.2v.3h-.2z" fill="none" stroke="#ba2200" stroke-width=".14"/>
<path d="M207.8 101.4h.2v.3h-.2z" fill="#ba2200"/>
<path d="M215.2 104.6h.6v.5h-.6z" fill="none" stroke="#ba2200" stroke-width=".14"/>
<path d="M215.2 104.6h.6v.5h-.6z" fill="#ba2200"/>
<path d="M219.6 107.8h.5v.6h-.5z" fill="none" stroke="#ba2200" stroke-width=".14"/>
<path d="M219.6 107.8h.5v.6h-.5z" fill="#ba2200"/>
<path d="M213.1 104.6h.5v.5h-.5z" fill="none" stroke="#ba2200" stroke-width=".14"/>
<path d="M213.1 104.6h.5v.5h-.5z" fill="#ba2200"/>
<path d="M208.7 110h.6v.5h-.6z" fill="none" stroke="#ba2200" stroke-width=".14"/>
<path d="M208.7 110h.6v.5h-.6z" fill="#ba2200"/>
<path d="M216.3 113.3h.6v.5h-.6z" fill="none" stroke="#ba2200" stroke-width=".14"/>
<path d="M216.3 113.3h.6v.5h-.6z" fill="#ba2200"/>
<path d="M214.2 113.3h.5v.5h-.5z" fill="none" stroke="#ba2200" stroke-width=".14"/>
<path d="M214.2 113.3h.5v.5h-.5z" fill="#ba2200"/>
<path d="M208.7 107.8h.6v.6h-.6z" fill="none" stroke="#ba2200" stroke-width=".14"/>
<path d="M208.7 107.8h.6v.6h-.6z" fill="#ba2200"/>
<path d="M220.8 108h.3v.2h-.3z" fill="none" stroke="#ba2200" stroke-width=".14"/>
<path d="M220.8 108h.3v.2h-.3z" fill="#ba2200"/>
<path d="M216.5 116.7h.2v.2h-.2z" fill="none" stroke="#ba2200" stroke-width=".14"/>
<path d="M216.5 116.7h.2v.2h-.2z" fill="#ba2200"/>
<path d="M208.7 113.3h.6v.5h-.6z" fill="none" stroke="#ba2200" stroke-width=".14"/>
<path d="M208.7 113.3h.6v.5h-.6z" fill="#ba2200"/>
<path d="M180.4 113.3h.6v.5h-.6z" fill="none" stroke="#ba2200" stroke-width=".14"/>
<path d="M180.4 113.3h.6v.5h-.6z" fill="#ba2200"/>
<path d="M153.2 113.3h.5v.5h-.5z" fill="none" stroke="#ba2200" stroke-width=".14"/>
<path d="M153.2 113.3h.5v.5h-.5z" fill="#ba2200"/>
<path d="M128.2 113.3h.5v.5h-.5z" fill="none" stroke="#ba2200" stroke-width=".14"/>
<path d="M128.2 113.3h.5v.5h-.5z" fill="#ba2200"/>
<path d="M103.1 113.3h.6v.5h-.6z" fill="none" stroke="#ba2200" stroke-width=".14"/>
<path d="M103.1 113.3h.6v.5h-.6z" fill="#ba2200"/>
<path d="M75.9 113.3h.6v.5h-.6z" fill="none" stroke="#ba2200" stroke-width=".14"/>
<path d="M75.9 113.3h.6v.5h-.6z" fill="#ba2200"/>
<path d="M48.7 113.3h.6v.5h-.6z" fill="none" stroke="#ba2200" stroke-width=".14"/>
<path d="M48.7 113.3h.6v.5h-.6z" fill="#ba2200"/>
<path d="M22.6 113.3h.5v.5h-.5z" fill="none" stroke="#ba2200" stroke-width=".14"/>
<g fill="#ba2200">
<path d="M22.6 113.3h.5v.5h-.5z"/>
<path d="M19.3 196.3h1.9l1.8 1.7 .4 .2 .4-.2 1.8-1.7h1.9l-.1 .3-2.4 2.5-.2 .4 .2 .5 2.4 2.4 .1 .3h-1.9l-1.8-1.6-.4-.2-.4 .2-1.8 1.6-1.9 .1 .1-.4 2.4-2.4 .2-.5-.2-.4-2.4-2.5z"/>
</g>
<path d="M19.3 196.3h1.9l1.8 1.7 .4 .2 .4-.2 1.8-1.7h1.9l-.1 .3-2.4 2.5-.2 .4 .2 .5 2.4 2.4 .1 .3h-1.9l-1.8-1.6-.4-.2-.4 .2-1.8 1.6-1.9 .1 .1-.4 2.4-2.4 .2-.5-.2-.4-2.4-2.5z" fill="none" stroke="#ba2200" stroke-width=".14"/>
<g fill="none" stroke="#0044ed" stroke-width=".14">
<path d="M103.4 55.9h-3.3v2.1M118.6 55.9h-3.2v2.1M141.5 55.9h-3.3v2.1M100.1 64.6v2.1M115.4 64.6v2.1M138.2 64.6v2.1M27.2 90.7h231.9M29.4 90.7v2.2M29.4 99.4v5.4M55.5 90.7v2.2M55.5 99.4v5.4M82.7 90.7v2.2"/>
<path d="M82.7 99.4v5.4M109.9 90.7v2.2M109.9 99.4v5.4M135 90.7v2.2M135 99.4v5.4M160 90.7v2.2M160 99.4v5.4M187.2 90.7v2.2M187.2 99.4v5.4M215.5 90.7v2.2M215.5 99.4v5.4M240.5 90.7v2.2"/>
<path d="M240.5 99.4v3.3M254.7 86.3h4.4M272.1 88.5h3.3M21.8 101.6h5.4v3.2M22.9 108.1h-1.1v2.2h1.1v3.2h5.4M30.5 113.5v3.3M33.7 108.1h1.1M47.9 101.6h5.4v3.2M49 108.1h-1.1v2.2h1.1v3.2h5.4M56.6 113.5v3.3M59.9 108.1h1.1M75.1 101.6h5.4v3.2"/>
<path d="M76.2 108.1h-1.1v2.2h1.1v3.2h5.4M83.8 113.5v3.3M87.1 108.1h1.1M102.3 101.6h5.5v3.2M103.4 108.1h-1.1v2.2h1.1v3.2h5.4M111 113.5v3.3M114.3 108.1h1.1M127.3 101.6h5.5v3.2M128.4 108.1h-1.1v2.2h1.1v3.2h5.5M136.1 113.5v3.3M139.3 108.1h1.1M152.4 101.6h5.4v3.2"/>
<path d="M153.5 108.1h-1.1v2.2h1.1v3.2h5.4M161.1 113.5v3.3M164.4 108.1h1M179.6 101.6h5.4v3.2M180.7 108.1h-1.1v2.2h1.1v3.2h5.4M188.3 113.5v3.3M191.6 108.1h1.1M207.9 101.6h5.4v3.2M209 108.1h-1.1v2.2h1.1v3.2h5.4M216.6 113.5v3.3M219.9 108.1h1.1M29.4 138.6v2.2"/>
<path d="M45.7 138.6v2.2M63.1 138.6v2.2M82.7 137.5v2.2M99 137.5v2.2M116.5 137.5v2.2M132.8 137.5v2.2M150.2 137.5v2.2M29.4 147.3v2.2M45.7 147.3v2.2M63.1 147.3v2.2M82.7 146.2v2.2M99 146.2v2.2"/>
<path d="M116.5 146.2v2.2M132.8 146.2v2.2M150.2 146.2v2.2"/>
</g>
<g fill="#0044ed">
<path d="M29 90.5a.4 .4 0 0 1 .5-.2 .4 .4 0 0 1 .3 .4h-.4h.4a.4 .4 0 0 1-.5 .4 .4 .4 0 0 1-.3-.6z"/>
<path d="M82.4 90.5a.4 .4 0 0 1 .4-.2 .4 .4 0 0 1 .3 .4h-.4h.4a.4 .4 0 0 1-.5 .4 .4 .4 0 0 1-.2-.6z"/>
<path d="M55.2 90.5a.4 .4 0 0 1 .4-.2 .4 .4 0 0 1 .3 .4h-.4h.4a.4 .4 0 0 1-.5 .4 .4 .4 0 0 1-.2-.6z"/>
<path d="M134.6 90.5a.4 .4 0 0 1 .5-.2 .4 .4 0 0 1 .3 .4h-.4h.4a.4 .4 0 0 1-.5 .4 .4 .4 0 0 1-.3-.6z"/>
<path d="M109.6 90.5a.4 .4 0 0 1 .4-.2 .4 .4 0 0 1 .3 .4h-.4h.4a.4 .4 0 0 1-.5 .4 .4 .4 0 0 1-.2-.6z"/>
<path d="M159.7 90.5a.4 .4 0 0 1 .4-.2 .4 .4 0 0 1 .3 .4h-.4h.4a.4 .4 0 0 1-.5 .4 .4 .4 0 0 1-.2-.6z"/>
<path d="M215.3 90.3a.4 .4 0 0 1 .6 .4h-.4h.4a.4 .4 0 0 1-.6 .3 .4 .4 0 0 1 0-.7z"/>
<path d="M186.9 90.5a.4 .4 0 0 1 .4-.2 .4 .4 0 0 1 .3 .4h-.4h.4a.4 .4 0 0 1-.5 .4 .4 .4 0 0 1-.2-.6z"/>
<path d="M240.2 90.5a.4 .4 0 0 1 .5-.2 .4 .4 0 0 1 .3 .4h-.5h.5a.4 .4 0 0 1-.6 .4 .4 .4 0 0 1-.2-.6z"/>
</g>
<text font-size="5.8" fill="#222" x="27.8" y="201.5">SCHEM</text>
<g font-size="4.6" fill="#222">
<text x="140.4" y="188">Sajitha Madugalle</text>
<text x="140.4" y="196.7">Page of</text>
<text x="177.4" y="196.7">Rev. 1.0</text>
</g>
<text font-size="3.5" x="7.1" y="7.1">S_SARADC.pdf</text>
<g font-size="1.9" fill="#0044ed">
<text x="104.2" y="56.1">vdd</text>
<text x="119.5" y="56.1">vref</text>
<text x="142.3" y="56.1">in</text>
<text x="252.4" y="87">in</text>
<text x="276.2" y="88.7">out</text>
<text x="25.4" y="91.3">v</text>
<text x="18.9" y="102.2">c1</text>
<text x="45.1" y="102.2">c2</text>
<text x="72.3" y="102.2">c3</text>
<text x="99.5" y="102.2">c4</text>
<text x="124.5" y="102.2">c5</text>
<text x="149.6" y="102.2">c6</text>
<text x="176.8" y="102.2">c7</text>
<text x="205.1" y="102.2">c8</text>
<text x="35.6" y="108.3">vdd</text>
<text x="61.8" y="108.3">vdd</text>
<text x="89" y="108.3">vdd</text>
<text x="116.2" y="108.3">vdd</text>
<text x="141.2" y="108.3">vdd</text>
<text x="166.3" y="108.3">vdd</text>
<text x="193.5" y="108.3">vdd</text>
<text x="221.8" y="108.3">vdd</text>
<text x="31.1" y="120.8" transform="rotate(-90 31.1 120.8)">vref</text>
<text x="57.3" y="120.8" transform="rotate(-90 57.3 120.8)">vref</text>
<text x="84.5" y="120.8" transform="rotate(-90 84.5 120.8)">vref</text>
<text x="111.7" y="120.8" transform="rotate(-90 111.7 120.8)">vref</text>
<text x="136.7" y="120.8" transform="rotate(-90 136.7 120.8)">vref</text>
<text x="161.7" y="120.8" transform="rotate(-90 161.7 120.8)">vref</text>
<text x="189" y="120.8" transform="rotate(-90 189 120.8)">vref</text>
<text x="217.3" y="120.8" transform="rotate(-90 217.3 120.8)">vref</text>
<text x="29.6" y="137.8" transform="rotate(-90 29.6 137.8)">c1</text>
<text x="46" y="137.8" transform="rotate(-90 46 137.8)">c2</text>
<text x="63.4" y="137.8" transform="rotate(-90 63.4 137.8)">c3</text>
<text x="83" y="136.7" transform="rotate(-90 83 136.7)">c4</text>
<text x="99.3" y="136.7" transform="rotate(-90 99.3 136.7)">c5</text>
<text x="116.7" y="136.7" transform="rotate(-90 116.7 136.7)">c6</text>
<text x="133" y="136.7" transform="rotate(-90 133 136.7)">c7</text>
<text x="150.4" y="136.7" transform="rotate(-90 150.4 136.7)">c8</text>
</g>
<g font-size="1.7" fill="#222">
<text x="27.8" y="56.2">s1</text>
<text x="28.8" y="58.9">.tran 1n 24u</text>
<text x="64.8" y="54.5">s2</text>
<text x="80" y="54.5">switch1</text>
<text x="28.8" y="60.9">.save all</text>
<text x="28.8" y="62.9">.control</text>
<text x="28.8" y="64.8">plot c1; plot c2; plot c3; plot V</text>
<text x="28.8" y="66.8">.endc</text>
<text x="262.8" y="94.7">comp_behavioral</text>
<text x="21.2" y="118.3" transform="rotate(-90 21.2 118.3)">two_way_switch</text>
<text x="47.3" y="118.3" transform="rotate(-90 47.3 118.3)">two_way_switch</text>
<text x="74.5" y="118.3" transform="rotate(-90 74.5 118.3)">two_way_switch</text>
<text x="101.7" y="118.3" transform="rotate(-90 101.7 118.3)">two_way_switch</text>
<text x="126.8" y="118.3" transform="rotate(-90 126.8 118.3)">two_way_switch</text>
<text x="151.8" y="118.3" transform="rotate(-90 151.8 118.3)">two_way_switch</text>
<text x="179" y="118.3" transform="rotate(-90 179 118.3)">two_way_switch</text>
<text x="207.3" y="118.3" transform="rotate(-90 207.3 118.3)">two_way_switch</text>
</g>
<g font-size="1.2" fill="#222">
<text x="102.3" y="60.2">V11</text>
<text x="102.3" y="62.9">1.8</text>
<text x="117.6" y="60.2">V5</text>
<text x="117.6" y="62.9">1.8</text>
<text x="140.4" y="60.2">V3</text>
<text x="140.4" y="62.9">1.4</text>
<text x="262.9" y="83.8">x1</text>
<text x="267.8" y="84">GAIN=100000</text>
<text x="261.8" y="86.8">PLUS</text>
<text x="265.9" y="89">OUT</text>
<text x="267.8" y="85.3">ROUT=00</text>
<text x="267.8" y="86.6">COUT=0</text>
<text x="31" y="95">C3</text>
<text x="57.1" y="95">C2</text>
<text x="84.4" y="95">C1</text>
<text x="111.6" y="95">C5</text>
<text x="136.6" y="95">C6</text>
<text x="161.6" y="95">C7</text>
<text x="188.8" y="95">C8</text>
<text x="217.1" y="95">C9</text>
<text x="242.2" y="95">C4</text>
<text x="261.8" y="91.2">MINUS</text>
<text x="267.8" y="91.6">AMPLITUDE=1.8</text>
<text x="267.8" y="92.7">OFFSET=0.9</text>
<text x="31" y="96.4">64000f</text>
<text x="31" y="97.7">m=1</text>
<text x="57.1" y="96.4">32000f</text>
<text x="57.1" y="97.7">m=1</text>
<text x="84.4" y="96.4">16000f</text>
<text x="84.4" y="97.7">m=1</text>
<text x="111.6" y="96.4">8000f</text>
<text x="111.6" y="97.7">m=1</text>
<text x="136.6" y="96.4">4000f</text>
<text x="136.6" y="97.7">m=1</text>
<text x="161.6" y="96.4">2000f</text>
<text x="161.6" y="97.7">m=1</text>
<text x="188.8" y="96.4">1000f</text>
<text x="188.8" y="97.7">m=1</text>
<text x="217.1" y="96.4">500f</text>
<text x="217.1" y="97.7">m=1</text>
<text x="242.2" y="96.4">500f</text>
<text x="242.2" y="97.7">m=1</text>
<text x="31.6" y="142.9">V4</text>
<text x="47.9" y="142.9">V1</text>
<text x="65.3" y="142.9">V2</text>
<text x="84.9" y="141.8">V6</text>
<text x="101.2" y="141.8">V7</text>
<text x="118.6" y="141.8">V8</text>
<text x="135" y="141.8">V9</text>
<text x="152.4" y="141.8">V10</text>
<text x="31.6" y="145.6">1.8</text>
<text x="47.9" y="145.6">pulse(0 1.8 3u 0 0 21u 24u)</text>
<text x="65.3" y="145.6">pulse(0 1.8 6u 0 0 3u 24u)</text>
<text x="84.9" y="144.5">pulse(0 1.8 9u 0 0 3u 24u)</text>
<text x="101.2" y="144.5">pulse(0 1.8 12u 0 0 3u 24u)</text>
<text x="118.6" y="144.5">pulse(0 1.8 15u 0 0 9u 24u)</text>
<text x="135" y="144.5">pulse(0 1.8 18u 0 0 6u 24u)</text>
<text x="152.4" y="144.5">pulse(0 1.8 21u 0 0 3u 24u)</text>
</g>
<g font-size="1.2" fill="#0044ed">
<text x="101" y="68.2">GND</text>
<text x="116.2" y="68.2">GND</text>
<text x="139" y="68.2">GND</text>
<text x="241.4" y="104.1">GND</text>
<text x="23.7" y="115">GND</text>
<text x="49.8" y="115">GND</text>
<text x="77" y="115">GND</text>
<text x="104.2" y="115">GND</text>
<text x="129.3" y="115">GND</text>
<text x="154.3" y="115">GND</text>
<text x="181.5" y="115">GND</text>
<text x="209.8" y="115">GND</text>
<text x="83.5" y="149.8">GND</text>
<text x="99.9" y="149.8">GND</text>
<text x="117.3" y="149.8">GND</text>
<text x="133.6" y="149.8">GND</text>
<text x="151" y="149.8">GND</text>
<text x="30.2" y="150.9">GND</text>
<text x="46.5" y="150.9">GND</text>
<text x="63.9" y="150.9">GND</text>
</g>
<g font-size="1.2" fill="#660">
<text x="28.2" y="94.2">1</text>
<text x="54.3" y="94.2">1</text>
<text x="81.5" y="94.2">1</text>
<text x="108.7" y="94.2">1</text>
<text x="133.8" y="94.2">1</text>
<text x="158.8" y="94.2">1</text>
<text x="186" y="94.2">1</text>
<text x="214.3" y="94.2">1</text>
<text x="239.4" y="94.2">1</text>
<text x="28.2" y="98.8">2</text>
<text x="54.3" y="98.8">2</text>
<text x="81.5" y="98.8">2</text>
<text x="108.7" y="98.8">2</text>
<text x="133.8" y="98.8">2</text>
<text x="158.8" y="98.8">2</text>
<text x="186" y="98.8">2</text>
<text x="214.3" y="98.8">2</text>
<text x="239.4" y="98.8">2</text>
</g>
<g font-size=".7" fill="#222">
<text x="29.1" y="107.6" transform="rotate(-90 29.1 107.6)">1</text>
<text x="55.3" y="107.6" transform="rotate(-90 55.3 107.6)">1</text>
<text x="82.5" y="107.6" transform="rotate(-90 82.5 107.6)">1</text>
<text x="109.7" y="107.6" transform="rotate(-90 109.7 107.6)">1</text>
<text x="134.7" y="107.6" transform="rotate(-90 134.7 107.6)">1</text>
<text x="159.8" y="107.6" transform="rotate(-90 159.8 107.6)">1</text>
<text x="187" y="107.6" transform="rotate(-90 187 107.6)">1</text>
<text x="215.3" y="107.6" transform="rotate(-90 215.3 107.6)">1</text>
<text x="25.1" y="110.4">ref</text>
<text x="25.3" y="108.4">Vss</text>
<text x="27.3" y="109.3" transform="rotate(-90 27.3 109.3)">control</text>
<text x="28.9" y="111.3" transform="rotate(-90 28.9 111.3)">2b</text>
<text x="30.2" y="108.2">Vdd</text>
<text x="31.1" y="111.3" transform="rotate(-90 31.1 111.3)">2a</text>
<text x="51.3" y="110.4">ref</text>
<text x="51.4" y="108.4">Vss</text>
<text x="53.4" y="109.3" transform="rotate(-90 53.4 109.3)">control</text>
<text x="55" y="111.3" transform="rotate(-90 55 111.3)">2b</text>
<text x="56.3" y="108.2">Vdd</text>
<text x="57.2" y="111.3" transform="rotate(-90 57.2 111.3)">2a</text>
<text x="78.5" y="110.4">ref</text>
<text x="78.6" y="108.4">Vss</text>
<text x="80.6" y="109.3" transform="rotate(-90 80.6 109.3)">control</text>
<text x="82.2" y="111.3" transform="rotate(-90 82.2 111.3)">2b</text>
<text x="83.5" y="108.2">Vdd</text>
<text x="84.4" y="111.3" transform="rotate(-90 84.4 111.3)">2a</text>
<text x="105.7" y="110.4">ref</text>
<text x="105.8" y="108.4">Vss</text>
<text x="107.8" y="109.3" transform="rotate(-90 107.8 109.3)">control</text>
<text x="109.4" y="111.3" transform="rotate(-90 109.4 111.3)">2b</text>
<text x="110.7" y="108.2">Vdd</text>
<text x="111.6" y="111.3" transform="rotate(-90 111.6 111.3)">2a</text>
<text x="130.7" y="110.4">ref</text>
<text x="130.8" y="108.4">Vss</text>
<text x="132.9" y="109.3" transform="rotate(-90 132.9 109.3)">control</text>
<text x="134.5" y="111.3" transform="rotate(-90 134.5 111.3)">2b</text>
<text x="135.8" y="108.2">Vdd</text>
<text x="136.6" y="111.3" transform="rotate(-90 136.6 111.3)">2a</text>
<text x="155.8" y="110.4">ref</text>
<text x="155.9" y="108.4">Vss</text>
<text x="157.9" y="109.3" transform="rotate(-90 157.9 109.3)">control</text>
<text x="159.5" y="111.3" transform="rotate(-90 159.5 111.3)">2b</text>
<text x="160.8" y="108.2">Vdd</text>
<text x="161.7" y="111.3" transform="rotate(-90 161.7 111.3)">2a</text>
<text x="183" y="110.4">ref</text>
<text x="183.1" y="108.4">Vss</text>
<text x="185.1" y="109.3" transform="rotate(-90 185.1 109.3)">control</text>
<text x="186.7" y="111.3" transform="rotate(-90 186.7 111.3)">2b</text>
<text x="188" y="108.2">Vdd</text>
<text x="188.9" y="111.3" transform="rotate(-90 188.9 111.3)">2a</text>
<text x="211.3" y="110.4">ref</text>
<text x="211.4" y="108.4">Vss</text>
<text x="213.4" y="109.3" transform="rotate(-90 213.4 109.3)">control</text>
<text x="215" y="111.3" transform="rotate(-90 215 111.3)">2b</text>
<text x="216.3" y="108.2">Vdd</text>
<text x="217.2" y="111.3" transform="rotate(-90 217.2 111.3)">2a</text>
</g>
</svg>
